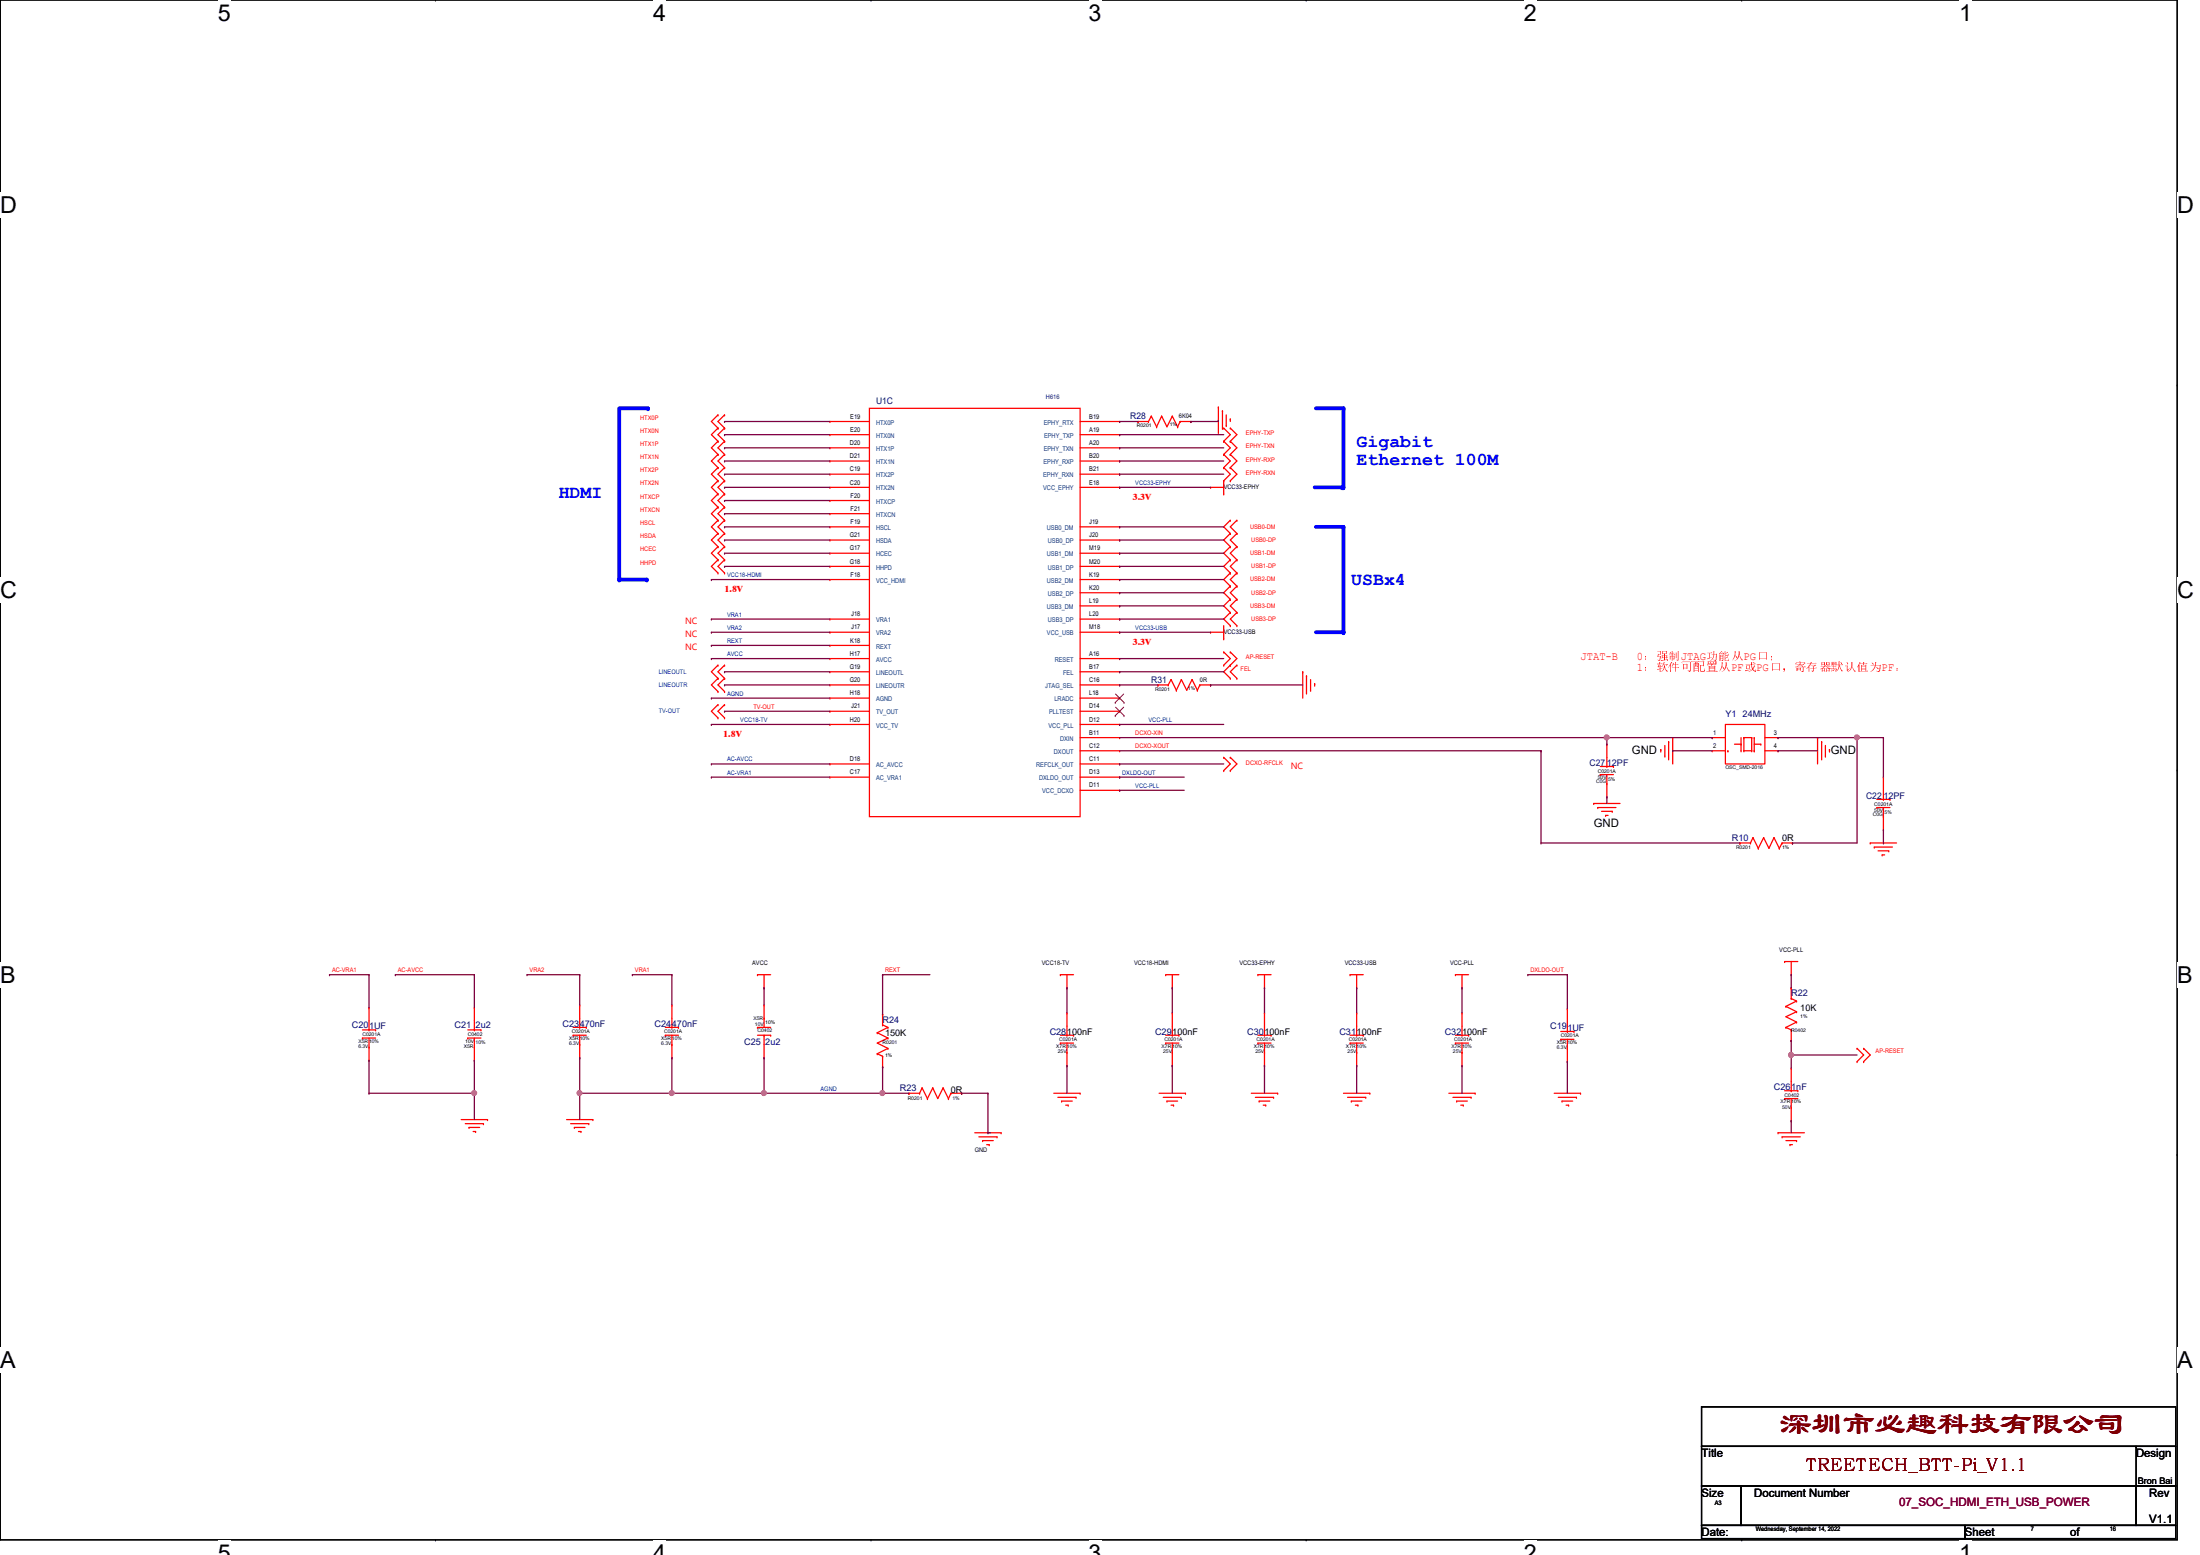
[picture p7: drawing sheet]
<svg xmlns="http://www.w3.org/2000/svg" width="297mm" height="210mm" viewBox="0 0 297 210" stroke-linecap="round" stroke-linejoin="round" font-family="sans-serif">
<path d="M0 0h294v207.9h-294z" fill="none" stroke="#000" stroke-width=".17"/>
<g fill="#fff">
<path d="M29.4 0h1.8v3.5h-1.8z"/>
<path d="M29.4 207.9h1.8v2h-1.8z"/>
</g>
<path d="M58.8 0h.1M58.8 207.9h.1" fill="none" stroke="#000" stroke-width=".17"/>
<g fill="#fff">
<path d="M88.2 0h1.7v3.5h-1.7z"/>
<path d="M88.2 207.9h1.7v2h-1.7z"/>
</g>
<path d="M117.6 0h.1M117.6 207.9h.1" fill="none" stroke="#000" stroke-width=".17"/>
<g fill="#fff">
<path d="M147 0h1.7v3.5h-1.7z"/>
<path d="M147 207.9h1.7v2h-1.7z"/>
</g>
<path d="M176.4 0h.1M176.4 207.9h.1" fill="none" stroke="#000" stroke-width=".17"/>
<g fill="#fff">
<path d="M205.7 0h1.8v3.5h-1.8z"/>
<path d="M205.7 207.9h1.8v2h-1.8z"/>
</g>
<path d="M235.2 0h.1M235.2 207.9h.1" fill="none" stroke="#000" stroke-width=".17"/>
<g fill="#fff">
<path d="M264.5 0h1.8v3.5h-1.8z"/>
<path d="M264.5 207.9h1.8v2h-1.8z"/>
<path d="M0 26h2.3v3.4h-2.3z"/>
<path d="M294 26h2.2v3.4h-2.2z"/>
<path d="M0 77.9h2.3v3.5h-2.3z"/>
<path d="M294 77.9h2.2v3.5h-2.2z"/>
</g>
<path d="M0 51.9h.1M294 51.9h.1" fill="none" stroke="#000" stroke-width=".17"/>
<g fill="#fff">
<path d="M0 129.9h2.1v3.4h-2.1z"/>
<path d="M294 129.9h2v3.4h-2z"/>
</g>
<path d="M0 103.9h.1M294 103.9h.1" fill="none" stroke="#000" stroke-width=".17"/>
<g fill="#fff">
<path d="M0 181.8h2.1v3.5h-2.1z"/>
<path d="M294 181.8h2v3.5h-2z"/>
</g>
<path d="M0 155.9h.1M294 155.9h.1" fill="none" stroke="#000" stroke-width=".17"/>
<path d="M177.7 55.1h3.7" fill="none" stroke="#00f" stroke-width=".51"/>
<circle cx="181.4" cy="55.1" r=".25" fill="#00f"/>
<path d="M181.4 55.1v10.7" fill="none" stroke="#00f" stroke-width=".51"/>
<circle cx="181.4" cy="65.8" r=".25" fill="#00f"/>
<path d="M177.5 65.8h3.7" fill="none" stroke="#00f" stroke-width=".51"/>
<circle cx="181.2" cy="65.8" r=".25" fill="#00f"/>
<path d="M177.7 71.1h3.7" fill="none" stroke="#00f" stroke-width=".51"/>
<circle cx="181.4" cy="71.1" r=".25" fill="#00f"/>
<path d="M181.4 71.1v14.2" fill="none" stroke="#00f" stroke-width=".51"/>
<circle cx="181.4" cy="85.3" r=".25" fill="#00f"/>
<path d="M177.7 85.3h3.7" fill="none" stroke="#00f" stroke-width=".51"/>
<circle cx="181.4" cy="85.3" r=".25" fill="#00f"/>
<path d="M83.8 55.1h3.7" fill="none" stroke="#00f" stroke-width=".51"/>
<circle cx="87.5" cy="55.1" r=".25" fill="#00f"/>
<path d="M83.6 55.1v23.1" fill="none" stroke="#00f" stroke-width=".51"/>
<circle cx="83.6" cy="78.2" r=".25" fill="#00f"/>
<path d="M83.6 78.2h3.7" fill="none" stroke="#00f" stroke-width=".51"/>
<circle cx="87.3" cy="78.2" r=".25" fill="#00f"/>
<g fill="none" stroke="#f00" stroke-width=".17">
<path d="M96.9 56h.1M96.9 57.8h.1M96.9 59.6h.1M96.9 56l-.8 .9 .8 .9M96.9 57.8l-.8 .9 .8 .9M96.9 59.6l-.8 .9 .8 .8M97.8 56h.1M97.8 57.8h.1M97.8 59.6h.1M97.8 56l-.9 .9 .9 .9M97.8 57.8l-.9 .9 .9 .9M97.8 59.6l-.9 .9 .9 .8"/>
<path d="M112.1 56.9h.1M112.1 58.7h.1M112.1 56.9h5.3M112.1 58.7h5.3M117.4 55.1h28.4v55.1h-28.4zM145.8 56.9h5.4M145.8 58.7h5.4M151.2 56.9h.1M151.2 58.7h.1M153.7 56.9h.1M153.7 56.9h1.4M155.1 56.9h.1"/>
<path d="M155.4 56.2h.1M155.4 56.2l-.3 .7M155.4 56.2l.8 1.4M156.2 57.6h.1M156.8 56.2h.1M156.8 56.2l-.6 1.4M156.8 56.2l.8 1.4 .7-1.4M158.3 56.2h.1M158.3 56.2l.7 1.4M159 57.6h.1M159.3 56.9h.1M159.3 56.9h1.5"/>
<path d="M159.3 56.9l-.3 .7M160.8 56.9h.1M164.5 54.9h.1M164.5 54.9v3.6M165.1 55.5h.1M165.1 55.5v2.5M165.2 57.8h.1M165.2 59.6h.1M165.2 57.8l.9 .9-.9 .9M165.2 59.6l.9 .9-.9 .8M165.6 57.4h.1M165.6 56v1.4"/>
<path d="M166.1 56.6h.1M166.1 57.8h.1M166.1 59.6h.1M166.1 56.6v.3M166.1 57.8l.9 .9-.9 .9M166.1 59.6l.9 .9-.9 .8M96.9 61.3h.1M96.9 63.1h.1M96.9 64.9h.1M96.9 66.7h.1M96.9 68.5h.1M96.9 70.2h.1"/>
<path d="M96.9 75.6h.1M96.9 77.3h.1M96.9 72h.1M96.9 73.8h.1M96.9 61.3l-.8 .9 .8 .9M96.9 63.1l-.8 .9 .8 .9M96.9 64.9l-.8 .9 .8 .9M96.9 66.7l-.8 .9 .8 .9M96.9 68.5l-.8 .8 .8 .9M96.9 75.6l-.8 .9 .8 .8M96.9 70.2l-.8 .9 .8 .9M96.9 72l-.8 .9 .8 .9"/>
<path d="M96.9 73.8l-.8 .9 .8 .9M97.8 61.3h.1M97.8 63.1h.1M97.8 64.9h.1M97.8 66.7h.1M97.8 68.5h.1M97.8 70.2h.1M97.8 75.6h.1M97.8 77.3h.1M97.8 72h.1M97.8 73.8h.1M97.8 61.3l-.9 .9 .9 .9"/>
<path d="M97.8 63.1l-.9 .9 .9 .9M97.8 64.9l-.9 .9 .9 .9M97.8 66.7l-.9 .9 .9 .9M97.8 68.5l-.9 .8 .9 .9M97.8 75.6l-.9 .9 .9 .8M97.8 70.2l-.9 .9 .9 .9M97.8 72l-.9 .9 .9 .9M97.8 73.8l-.9 .9 .9 .9M112.1 60.5h.1M112.1 62.2h.1M112.1 64h.1M112.1 65.8h.1"/>
<path d="M112.1 67.6h.1M112.1 69.3h.1M112.1 71.1h.1M112.1 72.9h.1M112.1 74.7h.1M112.1 76.5h.1M112.1 78.2h.1M112.1 65.8h5.3M112.1 60.5h5.3M112.1 62.2h5.3M112.1 64h5.3M112.1 67.6h5.3"/>
<path d="M112.1 69.3h5.3M112.1 71.1h5.3M112.1 72.9h5.3M112.1 74.7h5.3M112.1 76.5h5.3M112.1 78.2h5.3M145.8 65.8h5.4M145.8 60.5h5.4M145.8 62.2h5.4M145.8 64h5.4M145.8 71.1h5.4M145.8 72.9h5.4"/>
<path d="M145.8 74.7h5.4M145.8 76.5h5.4M145.8 78.2h5.4M151.2 60.5h.1M151.2 62.2h.1M151.2 64h.1M151.2 65.8h.1M151.2 71.1h.1M151.2 72.9h.1M151.2 74.7h.1M151.2 76.5h.1M151.2 78.2h.1"/>
<path d="M163.4 65.8h.1M163.4 65.8h1.8M165.2 66.7h.1M165.2 61.3h.1M165.2 63.1h.1M165.2 64.9h.1M165.2 64.9v1.8M165.2 61.3l.9 .9-.9 .9M165.2 63.1l.9 .9-.9 .9M166.1 61.3h.1M166.1 63.1h.1M166.1 64.9h.1"/>
<path d="M166.1 72h.1M166.1 70.2h.1M166.1 73.8h.1M166.1 75.6h.1M166.1 77.3h.1M166.1 79.1h.1M166.1 61.3l.9 .9-.9 .9M166.1 63.1l.9 .9-.9 .9M166.1 70.2l-.9 .9 .9 .9M166.1 72l-.9 .9 .9 .9M166.1 73.8l-.9 .9 .9 .9M166.1 75.6l-.9 .9 .9 .8"/>
<path d="M166.1 77.3l-.9 .9 .9 .9M166.1 79.1l-.9 .9 .9 .9M167 70.2h.1M167 72h.1M167 73.8h.1M167 75.6h.1M167 77.3h.1M167 79.1h.1M167 70.2l-.9 .9 .9 .9M167 72l-.9 .9 .9 .9M167 73.8l-.9 .9 .9 .9M167 75.6l-.9 .9 .9 .8"/>
<path d="M167 77.3l-.9 .9 .9 .9M167 79.1l-.9 .9 .9 .9M96.9 95.1h.1M96.9 96.9h.1M96.9 89.8h.1M96.9 91.6h.1M96.9 93.3h.1M96.9 95.1l-.8 .9 .8 .9M96.9 89.8l-.8 .9 .8 .9M96.9 91.6l-.8 .9 .8 .8M97.8 95.1h.1M97.8 96.9h.1"/>
<path d="M97.8 89.8h.1M97.8 91.6h.1M97.8 93.3h.1M97.8 95.1l-.9 .9 .9 .9M97.8 89.8l-.9 .9 .9 .9M97.8 91.6l-.9 .9 .9 .8M112.1 83.6h.1M112.1 85.3h.1M112.1 87.1h.1M112.1 88.9h.1M112.1 90.7h.1M112.1 92.5h.1"/>
<path d="M112.1 94.2h.1M112.1 96h.1M112.1 97.8h.1M112.1 85.3h5.3M112.1 83.6h5.3M112.1 87.1h5.3M112.1 88.9h5.3M112.1 90.7h5.3M112.1 92.5h5.3M112.1 94.2h5.3M112.1 96h5.3M112.1 97.8h5.3"/>
<path d="M145.8 85.3h5.4M145.8 99.6h5.4M145.8 83.6h5.4M145.8 88.9h5.4M145.8 90.7h5.4M145.8 92.5h5.4M145.8 94.2h5.4M145.8 96h5.4M145.8 97.8h5.4M145.8 80h5.4M145.8 81.8h5.4M151.2 80h.1"/>
<path d="M151.2 81.8h.1M151.2 83.6h.1M151.2 85.3h.1M151.2 88.9h.1M151.2 90.7h.1M151.2 92.5h.1M151.2 94.2h.1M151.2 97.8h.1M151.2 99.6h.1M151.2 96h.1M156.3 92.5h.1M156.3 92.5h1.4"/>
<path d="M157.7 92.5h.1M158.1 91.7h.1M158.1 91.7l-.4 .8M158.1 91.7l.7 1.5M158.8 93.2h.1M159.5 91.7h.1M159.5 91.7l-.7 1.5M159.5 91.7l.7 1.5 .7-1.5M160.9 91.7h.1M160.9 91.7l.8 1.5M161.7 93.2h.1M162 92.5h.1"/>
<path d="M162 92.5h1.4M162 92.5l-.3 .7M163.4 85.3h.1M163.4 92.5h.1M163.4 85.3h1.8M165.2 86.2h.1M165.2 88h.1M165.2 89.8h.1M165.2 84.5v1.7M165.2 88l.9 .9-.9 .9M166.1 88h.1M166.1 89.8h.1"/>
<path d="M166.1 91.6h.1M166.1 80.9h.1M166.1 82.7h.1M166.1 84.5h.1M166.1 88l.9 .9-1.8 1.8 .9 .9M166.1 80.9l-.9 .9 .9 .9M166.1 82.7l-.9 .9 .9 .9M167 89.8h.1M167 91.6h.1M167 80.9h.1M167 82.7h.1M167 84.5h.1"/>
<path d="M167 89.8l-.9 .9 .9 .9M167 80.9l-.9 .9 .9 .9M167 82.7l-.9 .9 .9 .9M175.9 90.7h.1M175.9 90.7v3.5M176.4 91.2h.1M176.4 91.2v2.5M176.9 93.2h.1M176.9 91.7v1.5M177.5 92.3h.1M177.5 92.3v.3M225.8 99.6h.1"/>
<path d="M225.8 99.6v3.5M231.2 99.6h.1M231.2 99.6h1.8M233 97.8h5.3v5.3h-5.3zM235.1 99.6v1.7M235.5 99.6h.1M235.5 99.6h1M235.5 99.6v1.7M236.5 99.6h.1M236.5 99.6v1.7M236.9 99.6h.1M236.9 99.6v1.7"/>
<path d="M238.3 99.6h1.8M240.1 99.6h.1M245.4 99.6h.1M245.4 99.6v3.5M112.1 103.1h.1M112.1 104.9h.1M112.1 103.1h5.3M112.1 104.9h5.3M145.8 101.3h5.4M145.8 103.1h5.4M145.8 104.9h5.4M145.8 106.7h5.4"/>
<path d="M151.2 106.7h.1M151.2 101.3h.1M151.2 103.1h.1M151.2 104.9h.1M165.2 102.2h.1M165.2 104h.1M165.2 102.2l.9 .9-.9 .9M166.1 102.2h.1M166.1 104h.1M166.1 102.2l.9 .9-.9 .9M215.2 108.5h.1M215.2 108.5h3.5"/>
<path d="M215.7 109h.1M215.7 109h2.5M216.1 104.6h.1M216.1 103.5h1.7M216.1 104.6h1.7M216.2 109.5h1.5M216.8 110.1h.1M216.8 110.1h.3M217 105.8h.1M217 103.5h.1M217 100.5h.1M217 107.6h.1"/>
<path d="M217 100.5v3M217 104.6v3M217.7 109.5h.1M217.8 103.5h.1M224.2 101.2h.1M224.2 101.2v.3M224.8 102.1h.1M224.8 100.6v1.5M225.3 100.1h.1M225.3 100.1v2.5M231.2 101.3h.1M231.2 101.3h1.8"/>
<path d="M233.3 101.3h.1M234.2 100.5h.9M234.9 113.8h.1M234.9 113.8h1.4M235.1 100.5h.1M235.1 101.3h.1M235.5 101.3h.1M235.5 101.3h1M236.3 113.8h.1M236.5 101.3h.1M236.7 113.1h.1M236.7 113.1l-.4 .7"/>
<path d="M236.7 113.1l.7 1.4M236.9 101.3h.1M236.9 100.5h.8M237.4 114.5h.1M237.7 100.5h.1M238.1 113.1h.1M238.1 113.1l-.7 1.4M238.1 113.1l.7 1.4 .7-1.4M238.3 101.3h1.8M239.5 113.1h.1M239.5 113.1l.7 1.4M240.1 101.3h.1"/>
<path d="M240.2 114.5h.1M240.6 113.8h.1M240.6 113.8h1.4M240.6 113.8l-.4 .7M242 113.8h.1M246 100.1h.1M246 100.1v2.5M246.5 102.1h.1M246.5 100.6v1.5M247 101.2h.1M247 101.2v.3M252.5 113.8h.1"/>
<path d="M252.5 113.8h3.6M253.1 114.3h.1M253.1 114.3h2.4M253.4 109h.1M253.4 109h1.8M253.4 107.9h1.8M253.6 114.9h1.4M254.1 115.4h.1M254.1 115.4h.4M254.3 110.2h.1M254.3 107.9h.1M254.3 104.9h.1"/>
<path d="M254.3 112h.1M254.3 104.9v3M254.3 109v3M255 114.9h.1M255.2 107.9h.1M48.9 139h1.8M49.8 139h.1M49.8 136h.1M49.8 136v3M50.7 139h.1M63.2 139h1.7M64 139h.1"/>
<path d="M64 136h.1M64 136v3M64.9 139h.1M77.4 139.7h.1M77.4 139.7h1.8M77.4 138.7h1.8M78.3 138.7h.1M78.3 135.7h.1M78.3 135.7v3M78.3 139.7v3.1M79.2 138.7h.1M89.8 139.7h.1"/>
<path d="M89.8 139.7h1.8M89.8 138.7h1.8M90.7 138.7h.1M90.7 135.7h.1M90.7 135.7v3M90.7 139.7v3.1M91.6 138.7h.1M102.3 131.6h.1M102.3 138.7h.1M102.3 131.6h1.8M102.3 139.7h1.8M102.3 138.7h1.8"/>
<path d="M103.2 133.3h.1M103.2 137.5h.1M103.2 139.7h.1M103.2 135.7h.1M103.2 131.6v1.7M103.2 135.7v3M103.2 139.7v3.1M104.1 139.7h.1M118.4 139.4h.1M118.4 139.4l1.5 .7M119.2 136.9h.1M119.2 138.3h.1"/>
<path d="M119.2 136.9v1.4M119.2 138.3l.7 .4M119.9 138.7h.1M119.9 138.7l-1.5 .7M143.2 131.6h.1M143.2 131.6h1.7M143.2 139.7h1.7M144.1 133.3h.1M144.1 139.7h.1M144.1 136.7h.1M144.1 131.6v1.7M144.1 136.7v3"/>
<path d="M144.9 139.7h.1M157.4 131.6h.1M157.4 131.6h1.8M157.4 139.7h1.8M158.3 133.3h.1M158.3 139.7h.1M158.3 136.7h.1M158.3 131.6v1.7M158.3 136.7v3M159.2 139.7h.1M169.8 131.6h.1M169.8 131.6h1.8"/>
<path d="M169.8 139.7h1.8M170.7 133.3h.1M170.7 139.7h.1M170.7 136.7h.1M170.7 131.6v1.7M170.7 136.7v3M171.6 139.7h.1M182.3 131.6h.1M182.3 131.6h1.8M182.3 139.7h1.8M183.2 133.3h.1M183.2 139.7h.1"/>
<path d="M183.2 136.7h.1M183.2 131.6v1.7M183.2 136.7v3M184.1 139.7h.1M196.5 131.6h.1M196.5 131.6h1.8M196.5 139.7h1.8M197.4 133.3h.1M197.4 139.7h.1M197.4 136.7h.1M197.4 131.6v1.7M197.4 136.7v3"/>
<path d="M198.3 139.7h.1M210.7 139.2h1.8M211.6 139.2h.1M211.6 136.2h.1M211.6 136.2v3M212.5 139.2h.1M241 129.8h.1M241 129.8h1.7M241.1 135.8h.1M241.1 138.7h.1M241.1 135.8l1.5 .8M241.1 138.7l.7 .3"/>
<path d="M241.8 131.6h.1M241.8 133.3h.1M241.8 134.8h.1M241.8 139h.1M241.8 129.8v1.8M241.8 133.3v1.5M241.8 139v1.5M241.8 134.8l.8 .3M242.6 135.1h.1M242.6 136.6h.1M242.6 138h.1M242.6 135.1l-1.5 .7"/>
<path d="M242.6 136.6l-1.5 .6 1.5 .8M242.6 138l-1.5 .7M48.9 140.1h.1M48.9 140.1h1.8M49.8 141.4h.1M49.8 143.1h.1M49.8 140.1v3M62.3 151.1h3.5M62.8 151.7h2.5M63.2 140.1h.1M63.2 140.1h1.7M63.3 152.2h.1"/>
<path d="M63.3 152.2h1.5M63.9 152.7h.3M64 141.4h.1M64 143.1h.1M64 140.1v3M64.2 152.7h.1M65.3 151.7h.1M65.8 151.1h.1M76.5 151.1h3.5M77 151.7h2.5M77.6 152.2h.1M77.6 152.2h1.4"/>
<path d="M78.1 152.7h.3M78.3 141h.1M78.3 142.8h.1M78.4 152.7h.1M79.5 151.7h.1M80 151.1h.1M90.7 141h.1M90.7 142.8h.1M103.2 142.8h.1M118.4 142.2h.1M118.4 142.2l.8 .4M119.2 144h.1"/>
<path d="M119.2 142.6h.1M119.2 142.6v1.4M119.9 140.1h.1M119.9 141.5h.1M119.9 140.1l-1.5 .7 1.5 .7M119.9 141.5l-1.5 .7M122.7 147.6h.1M122.7 147.6h1.5M124.2 147.6h.1M124.5 146.9h.1M124.5 146.9l-.3 .7M124.5 146.9l.7 1.4"/>
<path d="M125.2 148.3h.1M125.9 146.9h.1M125.9 146.9l-.7 1.4M125.9 146.9l.7 1.4 .7-1.4M127.3 146.9h.1M127.3 146.9l.8 1.4M128.1 148.3h.1M128.4 147.6h.1M128.4 147.6h1.4M128.4 147.6l-.3 .7M129.8 147.6h.1M131.6 152.9h3.6"/>
<path d="M132.2 153.5h2.4M132.7 154h.1M132.7 154h1.4M133.2 154.5h.4M133.6 154.5h.1M134.6 153.5h.1M135.2 152.9h.1M142.3 147.6h3.5M142.8 148.1h2.5M143.2 140.8h.1M143.2 140.8h1.7M143.3 148.6h.1"/>
<path d="M143.3 148.6h1.5M143.9 149.2h.3M144.1 142.1h.1M144.1 143.8h.1M144.1 140.8v3M144.2 149.2h.1M145.3 148.1h.1M145.8 147.6h.1M156.5 147.6h3.6M157.1 148.1h2.4M157.4 140.8h.1M157.4 140.8h1.8"/>
<path d="M157.6 148.6h.1M157.6 148.6h1.4M158.1 149.2h.4M158.3 142.1h.1M158.3 143.8h.1M158.3 140.8v3M158.5 149.2h.1M159.5 148.1h.1M160.1 147.6h.1M168.9 147.6h3.6M169.5 148.1h2.5M169.8 140.8h.1"/>
<path d="M169.8 140.8h1.8M170 148.6h.1M170 148.6h1.4M170.6 149.2h.3M170.7 142.1h.1M170.7 143.8h.1M170.7 140.8v3M170.9 149.2h.1M172 148.1h.1M172.5 147.6h.1M181.4 147.6h3.6M181.9 148.1h2.5"/>
<path d="M182.3 140.8h.1M182.3 140.8h1.8M182.5 148.6h.1M182.5 148.6h1.4M183 149.2h.3M183.2 142.1h.1M183.2 143.8h.1M183.2 140.8v3M183.3 149.2h.1M184.4 148.1h.1M185 147.6h.1M195.6 147.6h3.6"/>
<path d="M196.2 148.1h2.4M196.5 140.8h.1M196.5 140.8h1.8M196.7 148.6h.1M196.7 148.6h1.4M197.2 149.2h.4M197.4 142.1h.1M197.4 143.8h.1M197.4 140.8v3M197.6 149.2h.1M198.6 148.1h.1M199.2 147.6h.1"/>
<path d="M209.8 147.6h3.6M210.4 148.1h2.4M210.7 140.3h.1M210.7 140.3h1.8M210.9 148.6h.1M210.9 148.6h1.4M211.5 149.2h.3M211.6 141.5h.1M211.6 143.3h.1M211.6 140.3v3M211.8 149.2h.1M212.8 148.1h.1"/>
<path d="M213.4 147.6h.1M240.1 152.9h.1M240.1 152.9h3.5M240.6 153.5h.1M240.6 153.5h2.5M241 148.3h.1M241 147.2h1.7M241 148.3h1.7M241.1 154h1.5M241.7 154.5h.1M241.7 154.5h.3M241.8 149.5h.1"/>
<path d="M241.8 147.2h.1M241.8 144.2h.1M241.8 151.3h.1M241.8 140.5h.1M241.8 144.2v3M241.8 148.3v3M242.6 154h.1M242.7 147.2h.1M250.7 141.5h.1M250.7 143.3h.1M250.7 141.5l.9 .9-.9 .9M251.6 141.5h.1"/>
<path d="M251.6 143.3h.1M251.6 141.5l.9 .9-.9 .9"/>
</g>
<path d="M229.7 189.9h64v5.3h-64zM229.7 195.2h64v5.4h-64zM288.4 195.2h.1M288.4 195.2v5.4M229.7 200.6h5.4v5.3h-5.4zM229.7 205.9h35.6v1.8h-35.6zM235.1 200.6h53.3v5.3h-53.3zM265.3 205.9h28.4v1.8h-28.4zM288.4 200.6h5.3v5.3h-5.3z" fill="none" stroke="#000" stroke-width=".17"/>
<path d="M150.6 94.8h.1M150.6 96.6h.1M150.6 93.7l1.2 1.1M150.6 95.5l1.2 1.1M151.7 93.7l-1.1 1.1M151.7 95.5l-1.1 1.1M151.8 94.8h.1M151.8 96.6h.1" fill="none" stroke="#7f3f00" stroke-width=".14"/>
<g fill="none" stroke="#7f003f" stroke-width=".17">
<path d="M97.8 71.1h.1M97.8 72.9h.1M97.8 74.7h.1M97.8 76.5h.1M97.8 71.1h14.3M97.8 72.9h14.3M97.8 74.7h14.3M97.8 76.5h14.3M96.1 87.1h.1M96.1 88.9h.1M96.1 94.2h.1M96.1 97.8h.1"/>
<path d="M96.1 87.1h16M96.1 88.9h16M96.1 94.2h16M96.1 97.8h16M151.2 88.9h.1M151.2 90.7h.1M151.2 92.5h.1M151.2 97.8h.1M151.2 88.9h14M151.2 97.8h14M151.2 90.7h14M151.2 92.5h5.1"/>
<path d="M151.2 99.6h65.8M163.4 92.5h.1M163.4 92.5h12.5M217 99.6h.1M151.2 104.9h.1M151.2 103.1h.1M151.2 104.9h8.7M151.2 103.1h14M151.2 101.3h56.9M208.1 101.3h.1M119.2 131.6h.1M119.2 131.6h6.4"/>
<path d="M119.2 131.6v5.3M158.3 133.3h.1M158.3 133.3v3.4M170.7 133.3h.1M170.7 133.3v3.4M183.2 133.3h.1M183.2 133.3v3.4M206.3 131.6h.1M206.3 131.6h5.3M211.6 131.6h.1M211.6 131.6v4.6M49.8 147.6h.1"/>
<path d="M49.8 147.6h14.2M64 147.6h.1M64 147.6v3.5M119.2 144h.1M119.2 144v3.6M158.3 143.8h.1M158.3 143.8v3.8M170.7 143.8h.1M170.7 143.8v3.8M183.2 143.8h.1M183.2 143.8v3.8M211.6 143.3h.1"/>
<path d="M211.6 143.3v4.3M241.8 142.4h.1M241.8 142.4h8.9"/>
</g>
<circle cx="64" cy="147.5" r=".32" fill="#f0f"/>
<circle cx="64" cy="147.5" r=".32" fill="none" stroke="#f0f" stroke-width=".17"/>
<g fill="none" stroke="#7f003f" stroke-width=".17">
<path d="M44.5 131.6h.1M44.5 131.6h5.3M71.2 131.6h.1M71.2 131.6h7.1M78.3 131.6h.1M78.3 131.6v4.1M85.4 131.6h.1M85.4 131.6h5.3M90.7 131.6h.1M90.7 131.6v4.1M49.8 143.1h.1M49.8 143.1v4.5"/>
<path d="M78.3 142.8h.1M78.3 147.6h.1M78.3 142.8v4.8M90.7 142.8h.1M90.7 142.8v4.8h-12.4"/>
</g>
<circle cx="78.2" cy="147.5" r=".32" fill="#f0f"/>
<circle cx="78.2" cy="147.5" r=".32" fill="none" stroke="#f0f" stroke-width=".17"/>
<path d="M90.7 147.6h.1M90.7 147.6h12.5" fill="none" stroke="#7f003f" stroke-width=".17"/>
<circle cx="90.7" cy="147.5" r=".32" fill="#f0f"/>
<circle cx="90.7" cy="147.5" r=".32" fill="none" stroke="#f0f" stroke-width=".17"/>
<g fill="none" stroke="#7f003f" stroke-width=".17">
<path d="M49.8 131.6h.1M49.8 131.6v4.4M53.4 131.6h.1M53.4 131.6h10.6M64 131.6h.1M64 131.6v4.4M197.4 133.3h.1M197.4 133.3v3.4M64 143.1h.1M64 143.1v4.5M103.2 142.8h.1M103.2 147.6h.1"/>
<path d="M103.2 142.8v4.8M103.2 147.6h16M197.4 143.8h.1M197.4 143.8v3.8M241.8 151.3h.1M241.8 140.5h.1M241.8 140.5v1.9M241.8 151.3v1.6"/>
</g>
<circle cx="119.1" cy="147.5" r=".32" fill="#f0f"/>
<circle cx="119.1" cy="147.5" r=".32" fill="none" stroke="#f0f" stroke-width=".17"/>
<circle cx="103.1" cy="147.5" r=".32" fill="#f0f"/>
<circle cx="103.1" cy="147.5" r=".32" fill="none" stroke="#f0f" stroke-width=".17"/>
<g fill="none" stroke="#7f003f" stroke-width=".17">
<path d="M97.8 56.9h.1M97.8 58.7h.1M97.8 56.9h14.3M97.8 58.7h14.3M151.2 56.9h.1M151.2 58.7h.1M151.2 56.9h2.5M151.2 58.7h14M96.1 78.2h.1M96.1 78.2h16M97.8 60.5h.1M97.8 65.8h.1"/>
<path d="M97.8 64h.1M97.8 62.2h.1M97.8 69.3h.1M97.8 67.6h.1M97.8 60.5h14.3M97.8 65.8h14.3M97.8 64h14.3M97.8 62.2h14.3M97.8 69.3h14.3M97.8 67.6h14.3M151.2 71.1h.1M151.2 72.9h.1"/>
<path d="M151.2 74.7h.1M151.2 76.5h.1M151.2 60.5h.1M151.2 62.2h.1M151.2 64h.1M151.2 65.8h.1M151.2 60.5h14M151.2 65.8h12.2M151.2 64h14M151.2 62.2h14M151.2 71.1h14M151.2 72.9h14"/>
<path d="M151.2 74.7h14M151.2 76.5h14M96.1 83.6h.1M96.1 85.3h.1M96.1 85.3h16M96.1 83.6h16M97.8 96h.1M97.8 90.7h.1M97.8 92.5h.1M97.8 96h14.3M97.8 90.7h14.3M97.8 92.5h14.3"/>
<path d="M151.2 85.3h.1M151.2 85.3h12.2M96.1 104.9h.1M96.1 103.1h.1M96.1 104.9h16M96.1 103.1h16M151.2 106.7h.1M151.2 106.7h8.7M144.1 133.3h.1M144.1 133.3v3.4M241.8 131.6h.1M241.8 131.6v1.7"/>
<path d="M119.2 147.6h.1M119.2 147.6h3.5M144.1 143.8h.1M144.1 143.8v3.8M241.8 142.4h.1M241.8 142.4v1.8"/>
</g>
<circle cx="241.8" cy="142.4" r=".33" fill="#f0f"/>
<circle cx="241.8" cy="142.4" r=".33" fill="none" stroke="#f0f" stroke-width=".17"/>
<g fill="none" stroke="#7f003f" stroke-width=".17">
<path d="M160.8 56.9h.1M164.5 56.7h.1M164.5 56.7v.2h-3.7M151.2 78.2h.1M151.2 78.2h14M151.2 80h.1M151.2 81.8h.1M151.2 83.6h.1M151.2 80h14M151.2 81.8h14M151.2 83.6h14M250.7 99.6h.1"/>
<path d="M250.7 99.6v14.2"/>
</g>
<circle cx="250.7" cy="99.5" r=".32" fill="#f0f"/>
<circle cx="250.7" cy="99.5" r=".32" fill="none" stroke="#f0f" stroke-width=".17"/>
<g fill="none" stroke="#7f003f" stroke-width=".17">
<path d="M217 99.6h14.2M231.2 99.6h.1M240.1 99.6h.1M240.1 99.6h14.2M250.7 99.6h.1M254.3 99.6h.1M254.3 99.6v5.3M208.1 101.3h.1M208.1 113.8h.1M208.1 113.8h26.8M208.1 101.3v12.5M217 107.6h.1"/>
<path d="M217 107.6v.9M225.8 101.3h.1M225.8 101.3h5.4M242 113.8h.1M242 113.8h8.7M254.3 113.8h.1M254.3 112v1.8"/>
</g>
<circle cx="216.9" cy="99.5" r=".32" fill="#f0f"/>
<circle cx="216.9" cy="99.5" r=".32" fill="none" stroke="#f0f" stroke-width=".17"/>
<g fill="none" stroke="#7f003f" stroke-width=".17">
<path d="M217 99.6v.9M217 100.5h.1M240.1 101.3h.1M240.1 101.3h5.3M103.2 133.3h.1M103.2 133.3v2.4M78.3 147.6h.1M78.3 147.6v3.5M129.8 147.6h.1M129.8 147.6h3.6M133.4 152.9h.1M133.4 147.6h.1"/>
<path d="M133.4 152.9h.3M133.4 147.6v5.3"/>
</g>
<circle cx="64" cy="147.5" r=".32" fill="#f0f"/>
<circle cx="64" cy="147.5" r=".32" fill="none" stroke="#f0f" stroke-width=".17"/>
<circle cx="78.2" cy="147.5" r=".32" fill="#f0f"/>
<circle cx="78.2" cy="147.5" r=".32" fill="none" stroke="#f0f" stroke-width=".17"/>
<circle cx="90.7" cy="147.5" r=".32" fill="#f0f"/>
<circle cx="90.7" cy="147.5" r=".32" fill="none" stroke="#f0f" stroke-width=".17"/>
<circle cx="119.1" cy="147.5" r=".32" fill="#f0f"/>
<circle cx="119.1" cy="147.5" r=".32" fill="none" stroke="#f0f" stroke-width=".17"/>
<circle cx="103.1" cy="147.5" r=".32" fill="#f0f"/>
<circle cx="103.1" cy="147.5" r=".32" fill="none" stroke="#f0f" stroke-width=".17"/>
<circle cx="241.8" cy="142.4" r=".33" fill="#f0f"/>
<circle cx="241.8" cy="142.4" r=".33" fill="none" stroke="#f0f" stroke-width=".17"/>
<circle cx="250.7" cy="99.5" r=".32" fill="#f0f"/>
<circle cx="250.7" cy="99.5" r=".32" fill="none" stroke="#f0f" stroke-width=".17"/>
<circle cx="216.9" cy="99.5" r=".32" fill="#f0f"/>
<circle cx="216.9" cy="99.5" r=".32" fill="none" stroke="#f0f" stroke-width=".17"/>
<text font-size="4.2" fill="#7f0000" x="240.4" y="193.5">深圳市必趣科技有限公司</text>
<g font-size="3.1">
<text x="29.4" y="2.8">5</text>
<text x="88.2" y="2.8">4</text>
<text x="147" y="2.8">3</text>
<text x="205.7" y="2.8">2</text>
<text x="264.5" y="2.8">1</text>
<text x="0" y="28.7">D</text>
<text x="294" y="28.7">D</text>
<text x="0" y="80.7">C</text>
<text x="294" y="80.7">C</text>
<text x="0" y="132.7">B</text>
<text x="294" y="132.7">B</text>
<text x="0" y="184.6">A</text>
<text x="294" y="184.6">A</text>
<text x="29.4" y="210.7">5</text>
<text x="88.2" y="210.7">4</text>
<text x="147" y="210.7">3</text>
<text x="205.7" y="210.7">2</text>
<text x="264.5" y="210.7">1</text>
</g>
<g font-size="2.5" fill="#00f">
<text x="183.2" y="60.3">Gigabit</text>
<text x="183.2" y="62.8">Ethernet 100M</text>
<text x="75.4" y="67.2">HDMI</text>
<text x="182.5" y="79">USBx4</text>
</g>
<text font-size="2.4" fill="#7f0000" x="243.8" y="198.5">TREETECH_BTT-Pi_V1.1</text>
<g font-size="1.6" fill="#f00">
<text x="213.4" y="89">JTAT-B</text>
<text x="221" y="89">0：强的JTAG功功功PG口；</text>
<text x="221" y="90.6">1：软软软软软功PF或PG口，寄寄寄寄寄寄寄PF。</text>
</g>
<g font-size="1.6">
<text x="220.3" y="101.7">GND</text>
<text x="247.2" y="101.7">GND</text>
<text x="215.2" y="111.7">GND</text>
<text x="229.7" y="196.7">Title</text>
<text x="288.4" y="196.7">Design</text>
<text x="229.7" y="202">Size</text>
<text x="236.9" y="202">Document Number</text>
<text x="290.2" y="202">Rev</text>
<text x="229.7" y="207.3">Date:</text>
<text x="265.3" y="207.3">Sheet</text>
<text x="279.5" y="207.3">of</text>
<text x="290.2" y="205.6">V1.1</text>
</g>
<text font-size="1.6" fill="#7f003f" x="256.4" y="203.2">07_SOC_HDMI_ETH_USB_POWER</text>
<g font-size="1.2" fill="#00007f">
<text x="118.3" y="54.5">U1C</text>
<text x="152.6" y="56.6">R28</text>
<text x="155.4" y="92.2">R31</text>
<text x="233" y="96.8">Y1 24MHz</text>
<text x="214.6" y="103.4">C27</text>
<text x="217" y="103.4">12PF</text>
<text x="252" y="107.8">C22</text>
<text x="254.3" y="107.8">12PF</text>
<text x="233.8" y="113.5">R10</text>
<text x="241.8" y="134.5">R22</text>
<text x="47.5" y="138.8">C201UF</text>
<text x="61.4" y="138.8">C21</text>
<text x="64.2" y="138.8">2u2</text>
<text x="75.9" y="138.6">C23470nF</text>
<text x="88.4" y="138.6">C24470nF</text>
<text x="100.5" y="141.1">C25</text>
<text x="103.3" y="141.1">2u2</text>
<text x="119.2" y="138">R24</text>
<text x="141.7" y="139.7">C28100nF</text>
<text x="156" y="139.7">C29100nF</text>
<text x="168.4" y="139.7">C30100nF</text>
<text x="180.8" y="139.7">C31100nF</text>
<text x="195.1" y="139.7">C32100nF</text>
<text x="209.3" y="138.9">C191UF</text>
<text x="121.5" y="147.3">R23</text>
<text x="239.5" y="147.1">C261nF</text>
</g>
<g font-size="1.2" fill="#f00">
<text x="152.9" y="67.5">3.3V</text>
<text x="97.8" y="80">1.8V</text>
<text x="92.5" y="84.2">NC</text>
<text x="92.5" y="86">NC</text>
<text x="92.5" y="87.8">NC</text>
<text x="152.9" y="87.1">3.3V</text>
<text x="97.7" y="99.5">1.8V</text>
<text x="174.3" y="103.8">NC</text>
</g>
<g font-size="1.2">
<text x="240.6" y="113.5">0R</text>
<text x="243.1" y="136.4">10K</text>
<text x="119.5" y="139.8">150K</text>
<text x="128.4" y="147.5">0R</text>
<text x="288.6" y="200.3">Bron Bai</text>
</g>
<g font-size=".9">
<text x="114.8" y="56.5">E19</text>
<text x="114.8" y="58.3">E20</text>
<text x="147.1" y="56.5">B19</text>
<text x="147.1" y="58.3">A19</text>
<text x="114.8" y="60.1">D20</text>
<text x="114.8" y="61.8">D21</text>
<text x="114.8" y="63.6">C19</text>
<text x="114.8" y="65.4">C20</text>
<text x="147.1" y="60.1">A20</text>
<text x="147.1" y="61.8">B20</text>
<text x="147.1" y="63.6">B21</text>
<text x="147.1" y="65.4">E18</text>
<text x="114.8" y="67.2">F20</text>
<text x="114.8" y="69">F21</text>
<text x="114.8" y="70.7">F19</text>
<text x="147.1" y="70.7">J19</text>
<text x="114.7" y="72.5">G21</text>
<text x="114.7" y="74.3">G17</text>
<text x="114.7" y="76.1">G18</text>
<text x="114.8" y="77.9">F18</text>
<text x="147.1" y="72.5">J20</text>
<text x="147.1" y="74.3">M19</text>
<text x="147.1" y="76.1">M20</text>
<text x="147.1" y="77.9">K19</text>
<text x="114.9" y="83.2">J18</text>
<text x="147.1" y="79.6">K20</text>
<text x="147.1" y="81.4">L19</text>
<text x="147.1" y="83.2">L20</text>
<text x="114.8" y="88.5">H17</text>
<text x="114.8" y="86.7">K18</text>
<text x="114.9" y="85">J17</text>
<text x="147.1" y="85">M18</text>
<text x="147.1" y="88.5">A16</text>
<text x="114.7" y="90.3">G19</text>
<text x="114.7" y="92.1">G20</text>
<text x="114.8" y="93.9">H18</text>
<text x="114.9" y="95.6">J21</text>
<text x="147.1" y="90.3">B17</text>
<text x="147.1" y="92.1">C16</text>
<text x="147.1" y="93.9">L18</text>
<text x="147.1" y="95.6">D14</text>
<text x="114.8" y="97.4">H20</text>
<text x="147.1" y="97.4">D12</text>
<text x="147.1" y="99.2">B11</text>
<text x="147.1" y="101">C12</text>
<text x="231.3" y="99.2">1</text>
<text x="231.3" y="101">2</text>
<text x="239.5" y="99.2">3</text>
<text x="239.5" y="101">4</text>
<text x="114.8" y="102.7">D18</text>
<text x="114.8" y="104.5">C17</text>
<text x="147.1" y="106.3">D11</text>
<text x="147.1" y="102.7">C11</text>
<text x="147.1" y="104.5">D13</text>
</g>
<g font-size=".9" fill="#003f7f">
<text x="118.3" y="57.3">HTX0P</text>
<text x="118.3" y="59.1">HTX0N</text>
<text x="140.9" y="57.3">EPHY_RTX</text>
<text x="141" y="59.1">EPHY_TXP</text>
<text x="118.3" y="60.9">HTX1P</text>
<text x="118.3" y="62.7">HTX1N</text>
<text x="118.3" y="64.4">HTX2P</text>
<text x="140.8" y="64.4">EPHY_RXN</text>
<text x="140.9" y="62.7">EPHY_RXP</text>
<text x="140.9" y="60.9">EPHY_TXN</text>
<text x="118.3" y="66.2">HTX2N</text>
<text x="118.3" y="68">HTXCP</text>
<text x="118.3" y="69.8">HTXCN</text>
<text x="118.3" y="71.5">HSCL</text>
<text x="140.8" y="66.2">VCC_EPHY</text>
<text x="141.3" y="71.5">USB0_DM</text>
<text x="118.3" y="73.3">HSDA</text>
<text x="118.3" y="75.1">HCEC</text>
<text x="118.3" y="76.9">HHPD</text>
<text x="141.3" y="75.1">USB1_DM</text>
<text x="141.5" y="73.3">USB0_DP</text>
<text x="141.5" y="76.9">USB1_DP</text>
<text x="118.3" y="78.7">VCC_HDMI</text>
<text x="118.3" y="84">VRA1</text>
<text x="141.3" y="78.7">USB2_DM</text>
<text x="141.3" y="82.2">USB3_DM</text>
<text x="141.5" y="80.4">USB2_DP</text>
<text x="141.5" y="84">USB3_DP</text>
<text x="118.3" y="85.8">VRA2</text>
<text x="118.3" y="87.5">REXT</text>
<text x="118.3" y="89.3">AVCC</text>
<text x="141.3" y="85.8">VCC_USB</text>
<text x="142.4" y="89.3">RESET</text>
<text x="118.3" y="91.1">LINEOUTL</text>
<text x="118.3" y="92.9">LINEOUTR</text>
<text x="118.3" y="94.7">AGND</text>
<text x="141.1" y="92.9">JTAG_SEL</text>
<text x="142.4" y="94.7">LRADC</text>
<text x="143.5" y="91.1">FEL</text>
<text x="118.3" y="96.4">TV_OUT</text>
<text x="118.3" y="98.2">VCC_TV</text>
<text x="141.6" y="98.2">VCC_PLL</text>
<text x="141.6" y="96.4">PLLTEST</text>
<text x="142.3" y="101.8">DXOUT</text>
<text x="143.1" y="100">DXIN</text>
<text x="118.3" y="103.5">AC_AVCC</text>
<text x="118.3" y="105.3">AC_VRA1</text>
<text x="139.9" y="103.5">REFCLK_OUT</text>
<text x="140.3" y="105.3">DXLDO_OUT</text>
<text x="140.7" y="107.1">VCC_DCXO</text>
</g>
<text font-size=".8" fill="#00007f" x="141.2" y="53.8">H616</text>
<g font-size=".8" fill="#f00">
<text x="86.4" y="56.6">HTX0P</text>
<text x="86.4" y="58.4">HTX0N</text>
<text x="168.2" y="58.8">EPHY-TXP</text>
<text x="86.4" y="60.2">HTX1P</text>
<text x="86.4" y="62">HTX1N</text>
<text x="86.4" y="63.8">HTX2P</text>
<text x="86.4" y="65.5">HTX2N</text>
<text x="168.2" y="60.5">EPHY-TXN</text>
<text x="168.2" y="62.3">EPHY-RXP</text>
<text x="168.2" y="64.1">EPHY-RXN</text>
<text x="86.4" y="67.3">HTXCP</text>
<text x="86.4" y="69.1">HTXCN</text>
<text x="86.4" y="70.9">HSCL</text>
<text x="168.8" y="71.4">USB0-DM</text>
<text x="86.4" y="76.2">HHPD</text>
<text x="86.4" y="72.6">HSDA</text>
<text x="86.4" y="74.4">HCEC</text>
<text x="168.8" y="74.9">USB1-DM</text>
<text x="168.9" y="73.2">USB0-DP</text>
<text x="168.9" y="76.7">USB1-DP</text>
<text x="168.8" y="78.5">USB2-DM</text>
<text x="168.8" y="82">USB3-DM</text>
<text x="168.9" y="80.3">USB2-DP</text>
<text x="168.9" y="83.8">USB3-DP</text>
<text x="168.2" y="89">AP-RESET</text>
<text x="101.7" y="95.7">TV-OUT</text>
<text x="167.5" y="90.6">FEL</text>
<text x="153.3" y="101">DCXO-XOUT</text>
<text x="153.3" y="99.2">DCXO-XIN</text>
<text x="168.2" y="103.2">DCXO-RFCLK</text>
<text x="44.8" y="131.2">AC-VRA1</text>
<text x="53.7" y="131.2">AC-AVCC</text>
<text x="71.5" y="131.2">VRA2</text>
<text x="85.7" y="131.2">VRA1</text>
<text x="119.5" y="131.2">REXT</text>
<text x="206.6" y="131.2">DXLDO-OUT</text>
<text x="253.2" y="142.2">AP-RESET</text>
</g>
<g font-size=".8">
<text x="159.2" y="56.5">6K04</text>
<text x="165.2" y="66">VCC33-EPHY</text>
<text x="165.2" y="85.6">VCC33-USB</text>
<text x="162" y="92">0R</text>
<text x="101.6" y="130.3">AVCC</text>
<text x="140.7" y="130.3">VCC18-TV</text>
<text x="153.1" y="130.3">VCC18-HDMI</text>
<text x="167.3" y="130.3">VCC33-EPHY</text>
<text x="181.6" y="130.3">VCC33-USB</text>
<text x="195.8" y="130.3">VCC-PLL</text>
<text x="240.2" y="128.5">VCC-PLL</text>
<text x="131.6" y="155.5">GND</text>
<text x="231.5" y="203.2">A3</text>
<text x="237.1" y="206.7">Wednesday, September 14, 2022</text>
<text x="274.2" y="206.7">7</text>
<text x="284.9" y="206.7">16</text>
</g>
<g font-size=".8" fill="#00f">
<text x="153.3" y="65.4">VCC33-EPHY</text>
<text x="98.2" y="77.9">VCC18-HDMI</text>
<text x="98.2" y="83.2">VRA1</text>
<text x="98.2" y="86.8">REXT</text>
<text x="98.2" y="88.6">AVCC</text>
<text x="98.2" y="85">VRA2</text>
<text x="153.3" y="85">VCC33-USB</text>
<text x="88.9" y="90.9">LINEOUTL</text>
<text x="88.9" y="92.7">LINEOUTR</text>
<text x="98.2" y="93.9">AGND</text>
<text x="88.9" y="96.3">TV-OUT</text>
<text x="99.9" y="97.5">VCC18-TV</text>
<text x="155.1" y="97.5">VCC-PLL</text>
<text x="98.2" y="104.6">AC-VRA1</text>
<text x="98.2" y="102.8">AC-AVCC</text>
<text x="151.5" y="104.6">DXLDO-OUT</text>
<text x="153.3" y="106.3">VCC-PLL</text>
<text x="110.8" y="147.2">AGND</text>
</g>
<g font-size=".7">
<text x="153.5" y="57.7">R0201</text>
<text x="157.9" y="57.5">1%</text>
<text x="156" y="93.3">R0201</text>
<text x="160.4" y="93.1">1%</text>
<text x="215.5" y="105.7">C0G</text>
<text x="215.7" y="105.2">50V</text>
<text x="215.7" y="104.3">C0201A</text>
<text x="217.1" y="105.4">5%</text>
<text x="233" y="103.8">OSC_SMD-2016</text>
<text x="252.9" y="110.2">C0G</text>
<text x="253.1" y="109.6">50V</text>
<text x="253.1" y="108.8">C0201A</text>
<text x="254.5" y="109.8">5%</text>
<text x="234.4" y="114.6">R0201</text>
<text x="240.6" y="114.6">1%</text>
<text x="101.7" y="137.7">X5R</text>
<text x="243.1" y="137.4">1%</text>
<text x="48.4" y="141.4">6.3V</text>
<text x="48.4" y="140.8">X5R 10%</text>
<text x="48.9" y="139.9">C0201A</text>
<text x="62.6" y="141.4">X5R</text>
<text x="62.8" y="140.8">10V</text>
<text x="63.2" y="139.9">C0402</text>
<text x="64.2" y="140.9">10%</text>
<text x="76.8" y="141.1">6.3V</text>
<text x="76.8" y="140.4">X5R 10%</text>
<text x="77.2" y="139.5">C0201A</text>
<text x="89.3" y="141.1">6.3V</text>
<text x="89.3" y="140.4">X5R 10%</text>
<text x="89.7" y="139.5">C0201A</text>
<text x="101.9" y="138.4">10V</text>
<text x="102.3" y="139.3">C0402</text>
<text x="103.3" y="138.3">10%</text>
<text x="119.2" y="140.9">R0201</text>
<text x="119.5" y="142.7">1%</text>
<text x="142.6" y="141.4">X7R 10%</text>
<text x="142.8" y="142.2">25V</text>
<text x="143" y="140.5">C0201A</text>
<text x="156.8" y="141.4">X7R 10%</text>
<text x="157.1" y="142.2">25V</text>
<text x="157.2" y="140.5">C0201A</text>
<text x="169.3" y="141.4">X7R 10%</text>
<text x="169.5" y="142.2">25V</text>
<text x="169.7" y="140.5">C0201A</text>
<text x="181.7" y="141.4">X7R 10%</text>
<text x="181.9" y="142.2">25V</text>
<text x="182.1" y="140.5">C0201A</text>
<text x="196" y="141.4">X7R 10%</text>
<text x="196.2" y="142.2">25V</text>
<text x="196.3" y="140.5">C0201A</text>
<text x="210.2" y="141.6">6.3V</text>
<text x="210.2" y="140.9">X5R 10%</text>
<text x="210.7" y="140">C0201A</text>
<text x="241.8" y="139.3">R0402</text>
<text x="122.6" y="148.5">R0201</text>
<text x="128.6" y="148.5">1%</text>
<text x="240.4" y="148.9">X7R 10%</text>
<text x="240.6" y="149.6">50V</text>
<text x="241" y="148">C0402</text>
</g>
</svg>
